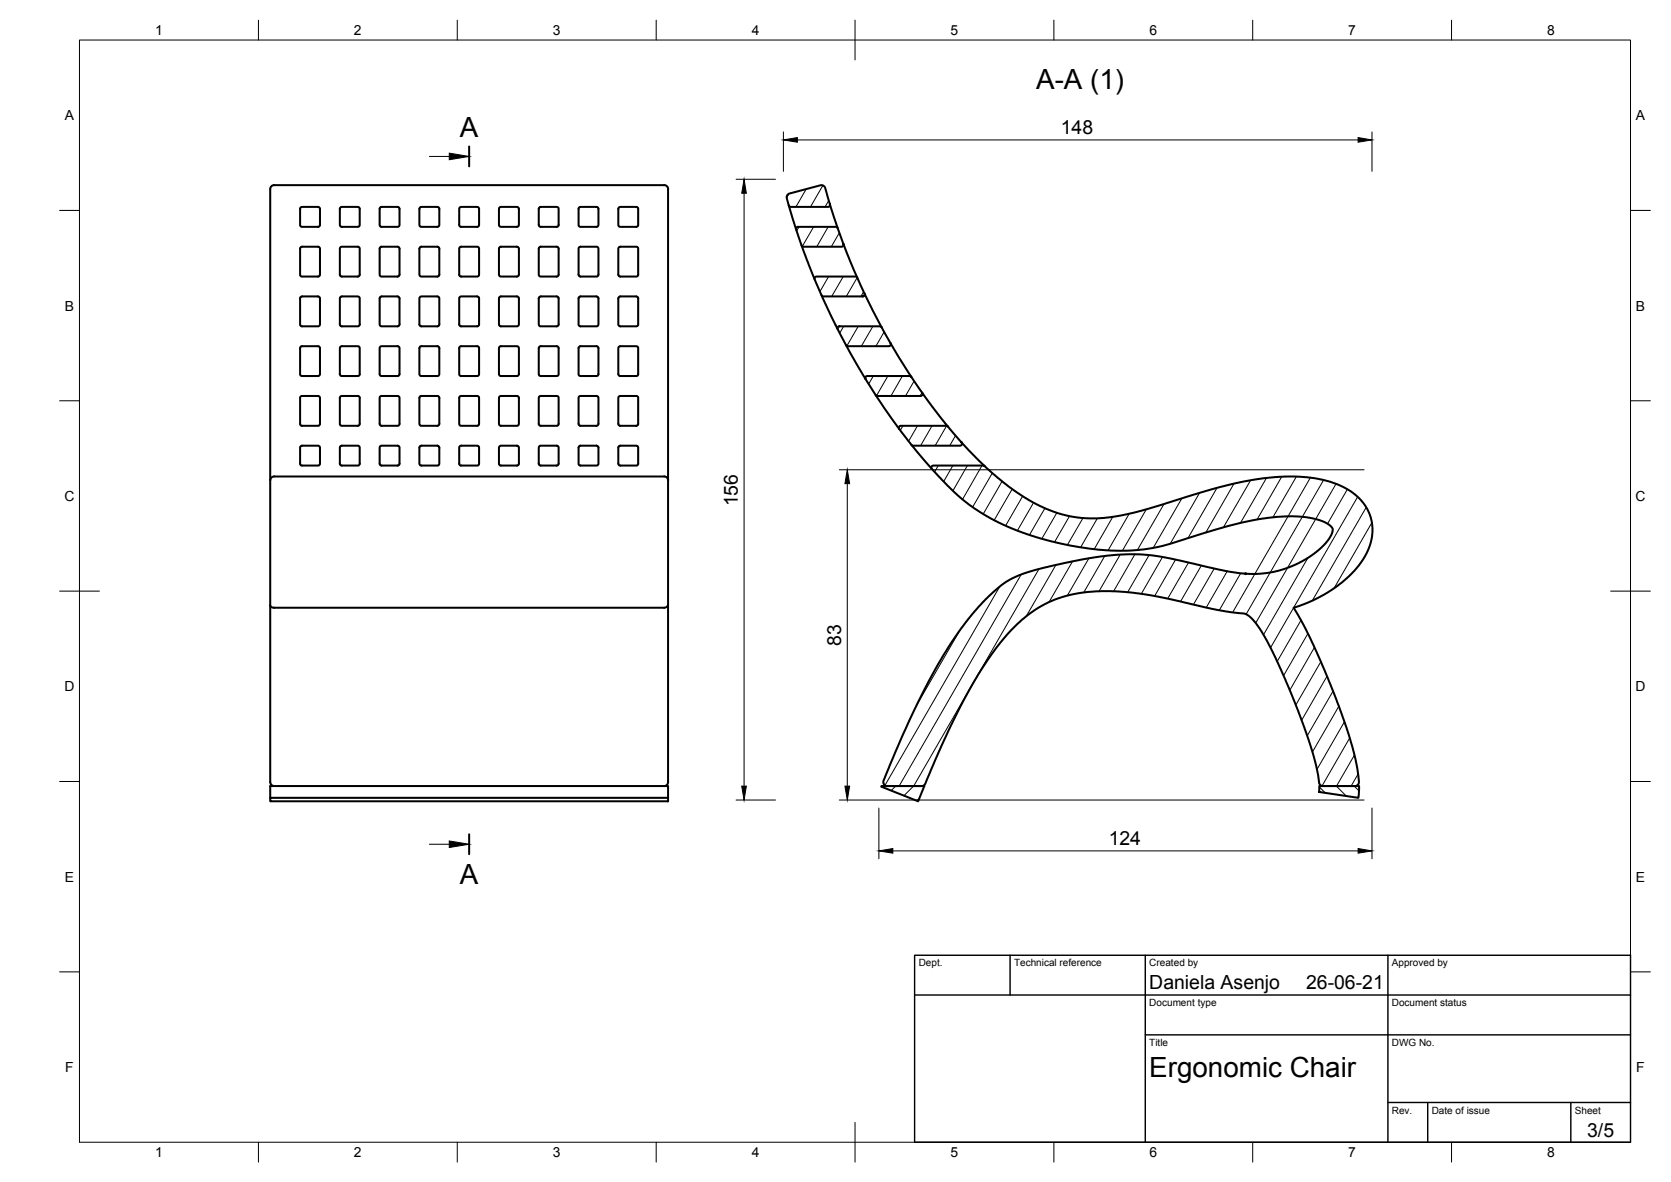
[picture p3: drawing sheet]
<svg xmlns="http://www.w3.org/2000/svg" width="420mm" height="297mm" viewBox="0 0 420 297" stroke-linecap="round" stroke-linejoin="round" font-family="sans-serif">
<!-- layer: Visible -->
<g fill="none" stroke="#000" stroke-width=".51">
<path d="M75.5 52.2l.4-.2h4l.4 .2v4.6l-.3 .2h-4.1l-.3-.1zM85.6 52.2l.4-.2 4.3 .1 .1 .3-.1 4.5-.3 .1-4.3-.1-.3-.4zM95.6 52.2l.3-.2 4.4 .1 .2 .3-.1 4.4-.4 .2h-4.1l-.3-.1-.1-.3zM105.6 52.2l.4-.2 4.3 .1 .2 .4v4l-.2 .4-.3 .1h-4.1l-.3-.1-.1-.4zM115.6 52.2l.4-.2 4.3 .1 .2 .3-.1 4.4-.4 .2-4.3-.1-.2-.3zM125.5 52.2l.5-.2h4l.4 .2v4.6l-.4 .2h-4.1l-.3-.1-.1-.4zM135.6 52.2l.4-.2 4.3 .1 .2 .3-.2 4.5-.3 .1-4.3-.1-.2-.3zM145.5 52.2l.5-.2h4l.4 .2v4.6l-.4 .2h-4.1l-.3-.1zM155.6 52.2l.4-.2 4.3 .1 .2 .3-.2 4.5-.3 .1-4.3-.1-.2-.4zM167 46.5h-98a1.18 1.18 0 0 0-1.1 1.7v104M167 46.5a1.01 1.01 0 0 1 1 1M168 47.5v149.2l-.3 .5-.7 .3"/>
<path d="M198.1 48.9l.4-.3 7.8-2a.97 .97 0 0 1 1.2 .7l1.2 4.1a.5 .5 0 0 1-.5 .6h-9.5l-.3-.2-.6-2.1zM198.3 51.6l1.9 6.1M200.3 57.2l.2-.2h9.8l.3 .2 1.5 4.1a.48 .48 0 0 1-.5 .7l-9.8-.1-1.6-4.2zM208.7 51.4l1.9 5.9M75.5 74.7l.4-.2h4l.5 .2 .1 6.8-.3 .4-4.3 .1-.4-.2zM75.6 62.2l.2-.2h4.3l.2 .2 .2 6.9-.2 .3-4.5 .1-.3-.2zM85.6 62.2l.3-.2h4.2l.3 .2v6.9l-.1 .3-4.4 .1-.3-.2zM85.6 74.6l4.4-.1 .4 .2v6.9l-.2 .3-4.3 .1-.3-.2-.2-6.8zM95.5 74.7l.4-.2h4l.5 .2 .1 6.9-.3 .3-4.3 .1-.4-.2zM95.6 62.2l.3-.2h4.2l.3 .2 .1 6.9-.2 .3-4.4 .1-.4-.2zM105.6 62.2l.3-.2h4.2l.3 .2 .1 6.8-.2 .4-4.4 .1-.3-.2zM105.6 74.6l4.4-.1 .4 .2 .1 6.8-.3 .4-4.3 .1-.3-.2-.1-6.8z"/>
<path d="M115.6 62.2l.3-.2h4.2l.3 .3 .1 6.8-.2 .3-4.4 .1-.4-.3zM115.6 74.6l4.4-.1 .4 .3 .1 6.8-.3 .3-4.3 .1-.4-.2v-6.9zM125.5 74.7l.5-.2h4l.4 .2 .1 6.8-.3 .4-4.3 .1-.3-.2zM125.6 62.2l.3-.2h4.2l.3 .2 .1 6.9-.2 .3-4.4 .1-.3-.2-.1-6.8zM135.6 74.6l4.4-.1 .4 .2 .1 6.9-.3 .3-4.3 .1-.3-.2-.1-6.9zM135.7 62.1l4.4-.1 .3 .2 .1 6.9-.2 .3-4.4 .1-.3-.2-.1-6.9zM145.6 62.2l.3-.2h4.2l.3 .2 .1 6.9-.2 .3-4.4 .1-.4-.2zM145.6 74.6l4.4-.1 .4 .2 .1 6.8-.3 .4-4.3 .1-.4-.2v-6.9zM155.6 74.6l4.4-.1 .4 .2 .1 6.9-.3 .3-4.3 .1-.3-.2-.1-6.8zM155.7 62.1l4.4-.1 .3 .2 .1 6.9-.2 .3-4.4 .1-.3-.2-.1-6.9zM201.5 61.7l3.3 8.5M204.9 69.7l.3-.2h10l.4 .3 1.8 4a.51 .51 0 0 1-.5 .7l-10.1-.1-2-4.2z"/>
<path d="M206.6 74.2l4 8.5M212.1 61.3l3.5 8.5M217.4 73.8l4.3 8.5M75.5 87.2l.4-.2h4.1l.3 .2 .2 6.9-.3 .3-4.4 .1-.3-.2zM75.5 99.7l.3-.2h4.3l.2 .2 .2 6.8-.3 .5h-4.3l-.3-.2zM85.6 87.2l.3-.2h4.1l.4 .2v6.9l-.1 .3-4.4 .1-.3-.2-.2-.2zM85.6 99.7l.3-.2h4.2l.3 .2v6.9l-.2 .4h-4.3l-.4-.2zM95.5 87.2l.4-.2h4.1l.4 .3 .1 6.8-.3 .3-4.4 .1-.3-.2zM95.5 99.7l.3-.2h4.3l.3 .2 .1 6.9-.2 .3-4.4 .1-.4-.2zM105.6 87.2l.3-.2h4.1l.4 .2 .1 6.8-.2 .4-4.4 .1-.3-.2-.1-.2zM105.6 99.7l.3-.2h4.2l.3 .2 .1 6.8-.3 .5h-4.3l-.3-.2-.1-.3zM115.5 87.2l.4-.2h4.1l.4 .2 .1 6.9-.3 .3-4.4 .1-.3-.2z"/>
<path d="M115.6 99.7l.2-.2h4.3l.3 .2 .1 6.9-.3 .4h-4.3l-.4-.2zM125.6 99.7l.3-.2h4.2l.2 .2 .2 6.8-.3 .5h-4.3l-.3-.2-.1-.3zM125.6 87.2l.3-.2h4.1l.4 .2 .1 6.9-.2 .3-4.4 .1-.3-.2zM135.6 87.2l.3-.2h4.1l.4 .2 .1 6.9-.2 .3-4.4 .1-.4-.3zM135.6 99.7l.3-.2h4.2l.3 .2 .1 6.9-.3 .4h-4.3l-.4-.2zM145.6 87.2l.3-.2h4.1l.4 .2 .1 6.9-.2 .3-4.4 .1-.3-.2zM145.6 99.7l.3-.2h4.2l.3 .3 .1 6.8-.2 .3-4.4 .1-.3-.2zM155.6 87.2l.3-.2h4.1l.4 .2 .1 6.9-.2 .3-4.4 .1-.3-.2-.1-.2zM155.6 99.7l.3-.2h4.2l.3 .2 .1 6.9-.3 .4h-4.3l-.4-.2zM210.7 82.1l10.6-.1 .4 .3 2.2 4a.5 .5 0 0 1-.4 .7l-10.6-.1-2.3-4.2zM212.7 86.7l4.9 8.6M217.7 94.6l.4-.1h10.8l3 4.2a.52 .52 0 0 1-.4 .8h-11.1l-2.8-4.2z"/>
<path d="M220.2 99.3l5.9 8.5M223.9 86.3l5.3 8.4M231.9 98.7l6.4 8.5M75.6 112.2l.3-.2 4.4 .1 .2 .4v4.1l-.2 .3h-4.6l-.2-.3zM85.5 112.2l.4-.2h4.1l.3 .2v4.6l-.2 .2-4.5-.1-.2-.3zM95.6 112.2l.3-.2 4.4 .1 .2 .3v4.2l-.2 .3h-4.6l-.2-.3zM105.6 112.1l4.4-.1 .3 .2 .2 4.3-.3 .4h-4.6l-.1-.3v-4.1zM115.5 112.2l.4-.2 4.4 .1 .2 .3-.1 4.4-.3 .2-4.5-.1-.1-.3zM125.6 112.2l.3-.2 4.4 .1 .2 .4v4.1l-.2 .3h-4.6l-.2-.4zM135.7 112.1l4.4-.1 .3 .2 .1 4.4-.2 .3-.2 .1-4.5-.1-.1-.3v-4.2zM145.6 112.2l.3-.2 4.4 .1 .2 .3v4.2l-.2 .3h-4.6l-.2-.3zM155.6 112.2l.3-.2h4.2l.3 .2v4.6l-.3 .2-4.5-.1-.1-.3z"/>
<path d="M167 119.7h-98a1.01 1.01 0 0 0-1.1 1M167 119.7a1.01 1.01 0 0 1 1 1M226.2 107.1l11.9-.1 3.7 4.2a.5 .5 0 0 1 0 .5 .5 .5 0 0 1-.4 .3h-11.9l-3.4-4.2-.1-.4zM229.2 111.8l5.1 6M234.3 117.2l.4-.2h12.7l4.9 4.2 4.7 3.4 4.5 2.6 5.1 1.9a34.7 34.7 0 0 0 19.7-.6l15.7-4.8 7.6-2a52.2 52.2 0 0 1 21.4-1.4l1.4 .3a16.2 16.2 0 0 1 11.2 7.1l1.1 2.4 .4 2.6-.3 3.1-1 2.9a28.7 28.7 0 0 1-14.7 12.6l-3.8 1.4 2.6 4.5 2.3 4.7 5.1 12 3.9 10.8 1.2 4.4 1 4.5a6.8 6.8 0 0 1 .1 3.6l-.7 .3h-8.1a1.02 1.02 0 0 1-1-.9l-.8-4.3-1.3-4.7-1.8-5.1-3.3-8.6-3.7-8.5-2.3-4.5-2.2-3.6-2-2.3-1.3-.8-7.1-1-17.1-3.7-6-.8-5.7-.1-6.2 .5-5.2 1.4-2.3 1-2.5 1.3-4 3-2.5 2.4-2.8 3.2-3.5 4.9-2.9 4.5-3.1 5.5-3.1 6.2-6.5 14.7-.6 .3h-9l-.4-.1-.4-.6 .1-.6 1.6-3.9 5-11.5 4.8-9.8 3.7-6.4 3.6-5.6 3.7-4.8 4-4.4 3.9-3.3 2.3-1.3 2.5-1 6.3-1.8 11.6-2.3 7.9-.8 4.4 .1 3.9 .4 15.3 3.4 4.8 .8 4.2 .2 3.6-.3 2.5-.6 2.5-.8 2.3-1 2.9-1.7 2.3-1.8 1.5-1.4 1.1-1.5 .6-1.5 .1-.8-.9-.9-1.6-.9-1.6-.5-2.5-.5-2.3-.2-6.2 .2a124.3 124.3 0 0 0-21.8 5.4l-4.6 1.4-3.8 .9-3.7 .5-4.4 .2-5.6-.3-4.8-.6-4.3-.8-5.6-1.5-3.9-1.2-4.4-1.8-3.9-1.9-4.2-2.5-2.6-2-3-2.6-4.8-5.1-.4-.4zM241.8 111.2l5.8 5.9M67.9 152.2v44.3M168 151.9a.95 .95 0 0 1-1 .8h-98.3l-.5-.2-.3-.3M67.9 196.5a1.01 1.01 0 0 0 1.1 1M221.6 197.5h10.8l-1.5 3.9-9.3-3.7zM331.7 197.5h10l-.2 3-9.8-1.5zM67.9 200.5h100.1v.9h-100.1z"/>
<path d="M67.9 200.5v-3h100.1v3"/>
</g>
<circle cx="313.2" cy="144.2" r=".24" fill="#000" stroke="#000" stroke-width=".25"/>
<!-- layer: Border -->
<g fill="none" stroke="#000" stroke-width=".25">
<path d="M20 10.1h390v276.9h-390zM65 5.1v5M115 5.1v5M165 5.1v5M215 5.1v10M265 5.1v5M315 5.1v5M365 5.1v5M15 52.9h5M410 52.9h5M15 100.7h5M410 100.7h5"/>
<path d="M15 148.6h10M405 148.6h10M15 196.4h5M410 196.4h5M15 244.2h5M410 244.2h5M65 287v5M115 287v5M165 287v5M215 282.1v9.9M265 287v5M315 287v5"/>
<path d="M365 287v5"/>
</g>
<!-- layer: TitleBlock -->
<path d="M230 240.1h180v46.9h-180zM230 250h180M254 240.1v9.9M288 240.1v46.9M349 240.1v46.9M288 260.1h122M349 277.1h61M359 277.1v9.9M395 277.1v9.9" fill="none" stroke="#000" stroke-width=".36"/>
<!-- layer: Hatching -->
<g fill="none" stroke="#000" stroke-width=".25">
<path d="M198.4 48.7l-.6 1M200.9 57l-.6 1M202.7 47.5l-2.6 4.5M204.6 57l-2.9 4.9M206.9 46.6l-3.1 5.4M208.2 57l-2.8 5M208.4 50.4l-.9 1.6M211.1 58.5l-2.1 3.5M208.3 69.5l-2.1 3.8M212 69.5l-2.9 5M215.5 69.8l-2.7 4.7M217.1 73.3l-.6 1.2"/>
<path d="M212.1 82l-1 1.7M215.8 82l-2.9 4.9M219.5 82l-2.9 5M219.6 94.5l-1.2 2M222.3 83.4l-2.1 3.6M223.2 94.5l-2.8 4.9M226.9 94.5l-2.9 5M229.8 95.8l-2.1 3.7M231.8 98.7l-.4 .8M227 107l-.6 1.1M230.7 107l-2.2 3.9M234.4 107l-2.9 5"/>
<path d="M235.9 117l-.9 1.6M238 107l-2.9 5M239.6 117l-2.3 4M240.3 109.5l-1.5 2.5M243.2 117l-3.6 6.3M246.9 117l-4.9 8.5M249.5 118.9l-4.9 8.5M322.3 119.8l-6.2 10.8M326 119.8l-5.9 10.2M252 121l-4.8 8.2M254.5 122.9l-4.5 7.8M257.1 124.7l-4.2 7.4"/>
<path d="M259.9 126.3l-4.1 7M262.7 127.7l-3.9 6.7M265.7 128.9l-3.7 6.5M268.9 129.7l-3.7 6.5M272.3 130.2l-3.9 6.7M275.9 130.2l-4.2 7.3M277.8 139.7l-5.3 9.2M279.8 129.9l-4.7 8.1M281.7 139.4l-5.3 9.2M283.9 129.1l-5.3 9.2M285.4 139.3l-5.4 9.3M288.2 128l-6 10.4"/>
<path d="M288.9 139.5l-5.4 9.3M292.3 140l-5.3 9.2M292.7 126.7l-6.7 11.5M297.2 125.3l-7.2 12.4M301.6 123.9l-7.4 12.8M306 122.6l-7.3 12.6M310.3 121.5l-7.1 12.3M314.5 120.7l-6.9 11.8M318.5 120.1l-6.6 11.3M329.5 120l-19.6 33.9M332.8 120.6l-19.5 33.8M335.9 121.6l-20.2 35"/>
<path d="M338.8 122.9l-5 8.7M341.4 124.8l-21.9 38M343.5 127.5l-13.5 23.4M345 131.3l-9.6 16.6M241.3 158.4l-10.8 18.9M251.4 147.4l-28.9 49.9M256.8 144.4l-30.7 53.1M261.2 143l-31.5 54.5M265.5 142l-7.5 12.9M269.7 141.1l-5.9 10.2M273.8 140.3l-5.4 9.4M295.6 140.6l-5.3 9.2"/>
<path d="M298.9 141.4l-5.3 9M302.1 142.1l-5.3 9.1M305.3 142.9l-5.2 9M308.6 143.6l-5.3 9.1M312 144.1l-5.4 9.3M327.1 155.9l-6 10.3M328.8 140.2l-11.1 19.3M328.9 159.2l-6.2 10.6M330.5 162.7l-6.2 10.7M332.1 166.3l-6.3 10.9M333.7 169.9l-6.4 11.1M335.2 173.7l-6.5 11.2"/>
<path d="M336.7 177.5l-6.7 11.5M225.2 197.5l-1.1 1.2M229.7 197.5l-2.4 2.4M331.7 197.8l1.5 1.4M336 197.5l2.5 2.5M338.1 181.4l-6.9 11.9M339.4 185.4l-7 12.1M340.5 197.5l1.2 1.3M340.6 189.7l-4.5 7.8M341.5 194.5l-1.8 3M231.2 200.5l-.7 .7"/>
</g>
<!-- layer: Annotations -->
<path d="M118 36.8v5M118 209.7v5" fill="none" stroke="#000" stroke-width=".51"/>
<path d="M108 39.3h5M108 212.2h5" fill="none" stroke="#000" stroke-width=".25"/>
<path d="M113 38.5l5 .8-5 .8zM113 211.3l5 .9-5 .8z" fill="#000" stroke="#000" stroke-width=".25"/>
<!-- layer: Dimensions -->
<path d="M197 33.2v9.9M200.5 35.2h141M345 33.2v9.9M185.1 45h9.9M187.1 48.6v149M211 118.1h132M213 121.5v76.1M185.1 201h9.9M211 201h132M221 203.1v12.7M224.5 213.8h117M345 203.1v12.7" fill="none" stroke="#000" stroke-width=".25"/>
<path d="M197 35.2l3.5-.6v1.1zM341.5 34.6l3.5 .6-3.5 .5zM187.1 45l.6 3.6h-1.2zM213 118.1l.6 3.4h-1.2zM186.5 197.6h1.2l-.6 3.4zM212.4 197.6h1.2l-.6 3.4zM221 213.8l3.5-.6v1.2zM341.5 213.2l3.5 .6-3.5 .6z" fill="#000" stroke="#000" stroke-width=".25"/>
<g font-size="7">
<text x="260.5" y="22.4">A-A (1)</text>
<text x="115.6" y="34.3">A</text>
<text x="115.6" y="222.2">A</text>
<text x="289" y="270.6">Ergonomic Chair</text>
</g>
<g font-size="4.9">
<text x="266.7" y="33.6">148</text>
<text x="185.5" y="127.3" transform="rotate(-90 185.5 127.3)">156</text>
<text x="211.5" y="162.3" transform="rotate(-90 211.5 162.3)">83</text>
<text x="278.8" y="212.3">124</text>
<text x="289" y="248.5">Daniela Asenjo</text>
<text x="328.4" y="248.5">26-06-21</text>
<text x="399.1" y="285.7">3/5</text>
</g>
<g font-size="3.5">
<text x="39" y="8.8">1</text>
<text x="89" y="8.8">2</text>
<text x="139" y="8.8">3</text>
<text x="189" y="8.8">4</text>
<text x="239" y="8.8">5</text>
<text x="289" y="8.8">6</text>
<text x="339" y="8.8">7</text>
<text x="389" y="8.8">8</text>
<text x="16.3" y="30.2">A</text>
<text x="411.3" y="30.2">A</text>
<text x="16.3" y="78">B</text>
<text x="411.3" y="78">B</text>
<text x="16.2" y="125.9">C</text>
<text x="411.2" y="125.9">C</text>
<text x="16.2" y="173.7">D</text>
<text x="411.2" y="173.7">D</text>
<text x="16.3" y="221.6">E</text>
<text x="411.3" y="221.6">E</text>
<text x="16.4" y="269.4">F</text>
<text x="411.4" y="269.4">F</text>
<text x="39" y="290.8">1</text>
<text x="89" y="290.8">2</text>
<text x="139" y="290.8">3</text>
<text x="189" y="290.8">4</text>
<text x="239" y="290.8">5</text>
<text x="289" y="290.8">6</text>
<text x="339" y="290.8">7</text>
<text x="389" y="290.8">8</text>
</g>
<g font-size="2.5">
<text x="231" y="242.9">Dept.</text>
<text x="255" y="242.9">Technical reference</text>
<text x="289" y="242.9">Created by</text>
<text x="350" y="242.9">Approved by</text>
<text x="289" y="252.8">Document type</text>
<text x="350" y="252.8">Document status</text>
<text x="289" y="262.9">Title</text>
<text x="350" y="262.9">DWG No.</text>
<text x="350" y="279.9">Rev.</text>
<text x="360" y="279.9">Date of issue</text>
<text x="396" y="279.9">Sheet</text>
</g>
</svg>
